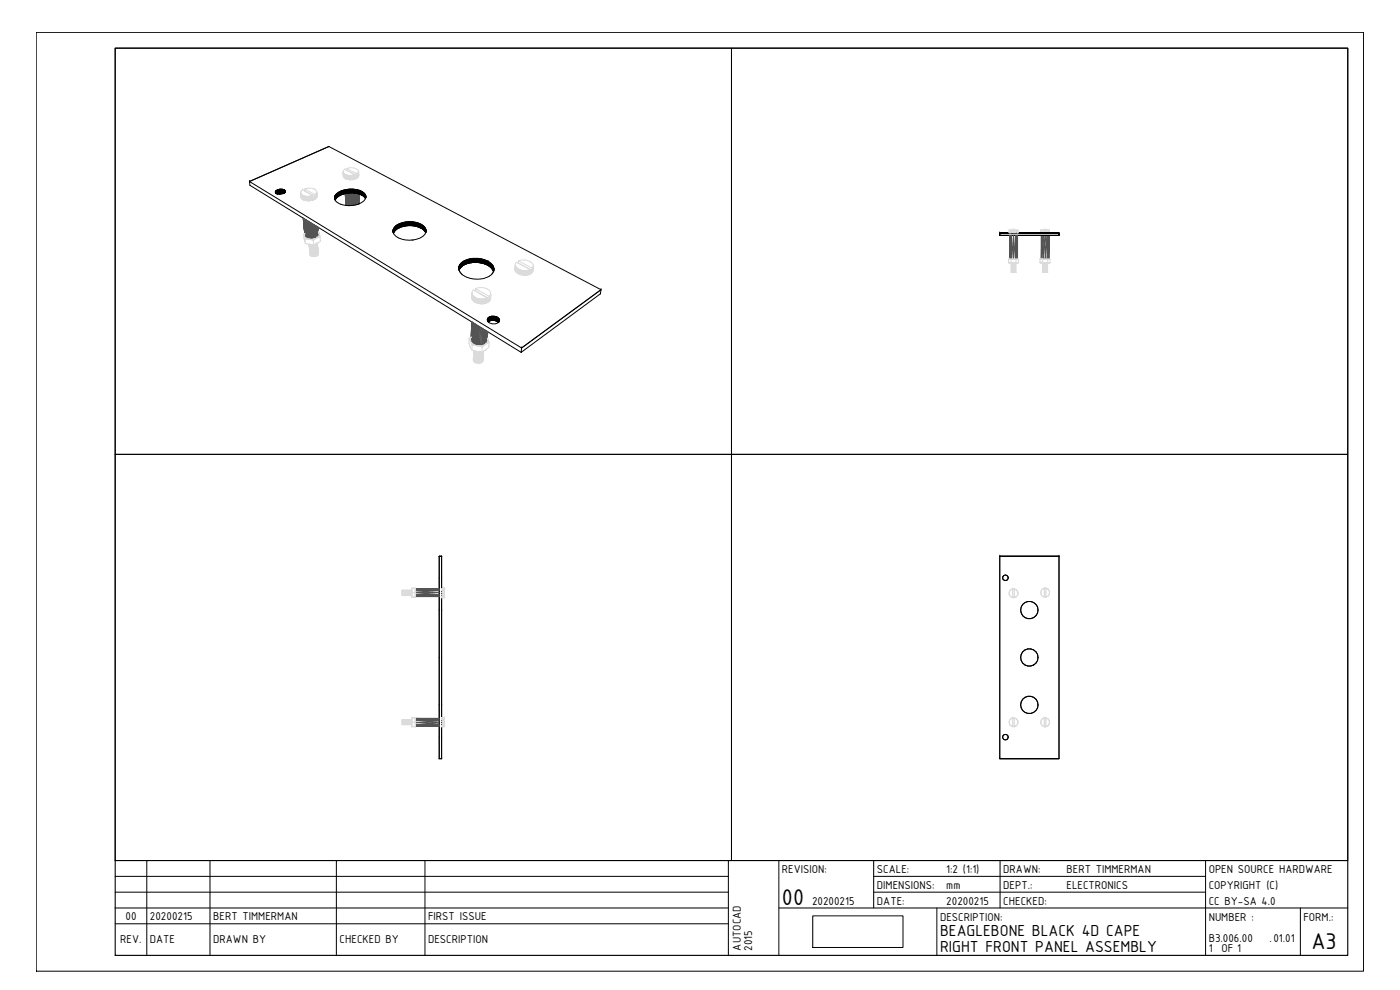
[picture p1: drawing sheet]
<svg xmlns="http://www.w3.org/2000/svg" width="420mm" height="297mm" viewBox="0 0 420 297" stroke-linecap="round" stroke-linejoin="round" font-family="sans-serif">
<!-- layer: 0 -->
<g fill="none" stroke="#dbdbdb" stroke-width=".3">
<path d="M90.2 58l.2 1.3zM90.3 58.1l.2 1.3zM90.3 58.2l.2 1.3zM90.4 58.3l.1 1.3zM90.5 58.3l.1 1.4zM90.5 58.4l.2 1.3zM90.7 58.5l.1 1.3zM90.7 58.6l.3 1.3zM90.8 57l-.6 .9M90.8 57h.1M90.8 57l3 1.7M90.9 58.6l.2 1.4z"/>
<path d="M91 58.7l.2 1.3zM91.2 58.7l.1 1.4zM91.3 58.8l.2 1.3h-.2zM91.5 56.7l2.1-.2 .9 .3 .5 .7M91.5 58.8l.2 1.4-.2-.1zM91.5 56.7l3 1.7v.6l-2.9-1.8zM91.6 57.2h.1M91.6 57.2l-.2 .1M91.6 58.9l.2 1.3h-.1zM91.8 58.9l.2 1.3h-.2zM92 58.9l.2 1.4-.2-.1zM92.2 58.9l.2 1.4h-.2z"/>
<path d="M92.4 58.9l.2 1.4h-.2zM92.5 58.9l.2 1.4h-.1zM92.7 58.9l.2 1.3-.2 .1zM92.9 58.9l.2 1.3h-.2zM93.1 58.9l.2 1.3h-.2zM93.3 58.9l.2 1.2-.2 .1zM93.5 58.8l.2 1.3h-.2zM93.6 58.8l.2 1.2-.1 .1zM93.8 58.7a3.9 3.9 0 0 1-3.3-.3l-.3-.5 .2 1.3M93.8 58.7h.1M93.8 59.3v-.6v1.3v-.7l.2 .7h-.2M93.8 59.3h.1"/>
<path d="M94 59.2v.8zM94.1 59.2l.2 .7h-.2zM94.3 59.1v.8zM94.4 59v.8zM94.4 58.4h.1M94.5 59l.1 .7zM94.5 59h.1M94.5 59l-.7 .3M94.6 58.3l.4-.8 .2 1.3M94.6 58.3l.1 1.3zM94.6 58.3l-.1 .1M94.6 58.3l-.1 .7"/>
<path d="M94.7 58.2l.1 1.3zM94.8 58.1l.1 1.4zM94.9 58.1v1.3zM94.9 58l.1 1.3zM95 57.8l.1 1.4zM95 57.5l.2 1.4zM95 57.7l.2 1.3zM95 57.8l.1 1.3zM103.3 52.2l-.1-.1 .1 1.3-.3-1.5 .1 1.1-.1-1.4 .1 1.3M103.3 52.2l.1 1.2M103.3 52.2l.1 1.2 .1 .2-.2-1.4 .2 1.4 .2 .1-.3-1.4h.2l.1 1.4h.2l-.3-1.4 .4 1.5-.2-1.4 .2 .1v1.3h.3l-.3-1.3h.2l.1 1.3 .2 .1-.3-1.4 .2 .1 .1 1.3h.2l-.3-1.3h.2l.1 1.3h.9l-.2-1.3v1.3l-.3-1.3h.5v1.3h.3l-.3-1.3h.2l.1 1.3h.2l-.3-1.3 .2-.1 .1 1.4 .2-.1-.3-1.3h.2l.1 1.3 .2-.1-.3-1.2h.3v.5M103.5 50.8l-.5 .8"/>
<path d="M103.5 50.8h.1M103.5 50.8l3 1.7M104.1 50.6a2.78 2.78 0 0 1 3.5 .8M104.1 51.1v.1M104.1 51.1h.1M104.6 52.6h.2l.1 1.3zM104.8 52.6h.3l.1 1.3zM106.5 52.5v1.2l.2-.7h-.2v.7h.3l-.1-.7 .1-.1v.8l.1-.1 .1-.8-.1 .8 .2-.1-.1-.7 .1-.1v.8l.1-.1-.1-.7M106.5 52.5h.1M106.5 53h.1M106.8 50.6h.1M107.1 52.2l-3-1.6v.5l3 1.6"/>
<path d="M107.1 52.2l.1 1.2v-1.4v1.4M107.1 52.2h.1M107.1 52.7h.1M107.6 52.7v-1.3v1.4v-1.3v1.3v-1.2v1.3l-.1-1.2 .1 1.4-.1 .1-.1-1.4-.1 1.5v-1.3l-.2 .2v.5M91.1 70.3l.5 1.4M91.1 70.3h.1M91.3 71.6l.1 .7M91.3 70.7h.1M91.3 71.6h.1M91.3 70.8h.1M91.3 70.8v.1M91.4 71h.1"/>
<path d="M91.3 70.4l.2-.2-.3 .2 .2-.1-.2 .1 .1 .2-.1-.1M91.4 70.1h.1M91.5 72.4l.1 .6 1 .3M91.5 70.1l-.4 .2 .2 1.3M91.5 71.3l.3 .1M91.5 70.1l-.4 .2M91.5 72.5h.1M91.5 71.7h.1M91.6 71.3l-.2-.3 .3 .3-.2 .3 .3-.2-.1 .3 .2-.2-.1-.1M91.7 73l-.1-1.3 1.3 .1 1.1 .3 .1 1.3M91.8 71.4l-.2 .3M92.1 71.6h.1z"/>
<path d="M92.1 71.6l-.1 .1M92.2 71.6l.4 .1zM92.4 73.3l.3 .1M92.6 71.7l.1 .1M92.7 73.3l.2 .1zM92.7 71.8h.2M92.7 71.8h.1M92.8 73.4l.3 3zM92.8 73.4l.3 3.1 .3 .3M92.9 73.4l.3 3.3M92.9 73.4h.2h-.2M92.9 73.4h.1"/>
<path d="M93 73.4l.3 3.4M93 73.4l.4 3.4M93.1 71.8h.1M93.1 71.8l.4 .1M93.1 73.4l.3 3.4M93.1 73.4h.1l.4 3.5M93.1 71.8h.4M93.1 73.4l.4 3.4M93.2 73.4l.3 3.4M93.2 73.4h.1M93.3 73.4l.4 3.5M93.4 76.8h.1"/>
<path d="M93.5 73.4l.3 3.6-.3-3.6M93.5 76.8l.1 .1M93.6 73.4l.3 3.6M93.6 76.9h.1M93.7 76.9l.7 .1M93.7 73.4l.4 3.6-.4-3.6M93.8 73.4l.4 3.6-.4-3.6M94 73.4l.3 3.6-.3-3.6M94 72.1l.9-.6 1.1-.5 .2 1.4M94 72.1h.1M94.1 73.4h-.9h.2l.3 3.5M94.1 73.4l.3 3.6"/>
<path d="M94.3 73.4l.4-.1 .3 3.5 .2-.1M94.3 73.4l.3 3.5M94.3 73.4h-.2M94.3 71.7l.6-.2zM94.3 71.7l-.4 .1M94.4 71.8l-.3-.1v.3l-.2-.2h-.4l.2 .2 .1-.2v.3l.1-.3 .1 .3M94.5 73.3l.2 3.6-.3-3.5M94.6 76.9l-.2 .1M94.7 73.3l.3 3.5-.4-3.5 .2 3.6-.3-3.6M94.8 73.2l.3 3.5M95 73.1l.3 3.5M95 71.4h.1"/>
<path d="M95 73.1l.2-.1-.4 .2 .4 3.5M95 71.4l-.1 .1M95.1 73.1l.3 3.5M95.2 73h.1zM95.2 71.3l.2-.2-.4 .3M95.2 71.3h.1M95.2 73h.1M95.2 73.1l.2 3.4M95.2 73l.2 3.4M95.2 73l.3 3.3zM95.2 73l.3 3.3M95.4 72.9l-.1 .1"/>
<path d="M95.4 76.6l-.2 .1M95.4 76.4v.1M95.5 76.3l-.3-3.3 .2 3.4M95.5 76.3l-.1 .3M95.5 76.2v.1M95.5 71l.3 .1h-.4l.3 .1M95.6 69.7l.4 1.3M95.6 69.7h.1M95.6 69.7l.1 .1M95.7 69.9l.1 .2M95.7 70.8l.2 .3-.3-.1h.4M95.7 69.9l.1 .3"/>
<path d="M95.7 70.8l.3 .1zM95.8 70.2h.1M95.8 70.2v.3v-.2M95.9 70.6h.1M95.8 70.6l-.1 .2 .3-.1M96 71h.1M96.1 72.4h.1M96.2 72.4l-.8 .5 .1-.1M154.6 79.4l-.1 1.4M155 78.7h.1M155 78.7l-.4 .7-.1 1.4v.2l.2-1.4-.2 1.4 .1 .2 .1-1.4-.1 1.4 .1 .1 .1-1.4v1.6l.1-1.4 .1 .1-.1 1.4 .1-1.4 .1 .2-.1 1.4 .1-1.4 .2 .1M155 78.7l4.1 2.2"/>
<path d="M155.6 78.3a3.6 3.6 0 0 1 4.4 1.3l-.2 2.1 .1-1.5-.2 .9M155.6 78.9l-.1 .1M155.6 78.3h.1M158.9 78.4h.1M302.7 78.8h3M302.7 78.8v-.9l.4-.1 .3 .1v.9M302.7 77.9h.1M302.7 78.8h.1M302.8 69h.2l-.1 .9zM303 69h.4l-.2 .9zM303.1 78.9l.3-.1zM303.1 77.8l-.4 .1h3l-.4-.1"/>
<path d="M303.1 77.8h.6M303.1 77.8h.1M303.1 78.9h.1M303.3 78.9h.9h-.5M303.3 77.8h.9M303.4 77.9h.1M303.4 78.8h.1M303.4 77.9h1.5l.1 .9M303.5 78.9v2.9v-2.9M303.6 78.9l-.1 2.9h1.4M303.6 78.9v2.9h.2v-2.9M303.9 78.9l-.1 2.9h.4v-2.9"/>
<path d="M303.9 69v.4h.5M303.9 69h-1.1l.1 .9M303.9 69h-.5l.3 .9M303.9 69l-.2 .9zM303.9 69h.1M303.9 69.4h.1M304.1 69.4h-.2l.4 .5 .1-.5h-.2l.1 .5-.1-.5M304.2 77.8h.1M304.2 78.9h.1M304.2 77.8h.8M304.3 78.9l-.1 2.9h.3v-2.9M304.4 69h1.1"/>
<path d="M304.4 69.4l.6-.4-.1 .9zM304.4 69h.1M304.4 69.4h.1M304.4 69v.4M304.6 77.8h.7M304.8 78.9v2.9h-.3l.1-2.9h.4h-.8h1.1h-.3M304.8 78.9l.1 2.9zM305 69h-.6v.4M305 69h.4l-.1 .9zM305 77.9h.7v.9M305.3 77.8h.1M305.3 78.9h.1"/>
<path d="M305.4 69l.1 .9zM305.7 77.9h.1M305.7 78.8h.1M312.2 78.8h3M312.2 78.8v-.9l.3-.1 .4 .1v.9M312.2 77.9h.1M312.2 78.8h.1M312.3 69h.2l-.1 .9zM312.5 69h.4l-.2 .9zM312.5 78.9l.4-.1zM312.5 77.8l-.3 .1h3l-.4-.1M312.5 77.8h.7"/>
<path d="M312.5 77.8h.1M312.5 78.9h.1M312.8 78.9h.9h-.5M312.8 77.8h.9M312.9 77.9h1.5v.9M312.9 77.9h.1M312.9 78.8h.1M313 78.9v2.9v-2.9v2.9h1.4M313.1 78.9l-.1 2.9h.3v-2.9M313.4 78.9l-.1 2.9h.4l-.1-2.9M313.4 69v.4h.5M313.4 69h-1.1l.1 .9"/>
<path d="M313.4 69h-.5l.3 .9M313.4 69l-.2 .9zM313.4 69h.1M313.4 69.4h.1M313.6 69.4h-.2l.4 .5 .1-.5-.1 .5-.2-.5h.2M313.6 77.8h.1M313.7 77.8h.8M313.8 78.9l-.1 2.9h.3v-2.9M313.9 69h1.1M313.9 69.4l.6-.4-.1 .9zM313.9 69h.1M313.9 69v.4"/>
<path d="M313.9 69.4h.1M314.1 77.8h.7M314.4 78.9v2.9l-.1-2.9v2.9h-.3l.1-2.9h.4h-.8h1.1h-.3M314.4 77.9h.8v.9M314.5 69h-.6v.4M314.5 69h.4l-.1 .9zM314.8 77.8h.1M314.8 78.9h.1M314.9 69l.1 .9zM315.2 77.9h.1M315.2 78.8h.1M141.6 87.8v1.5"/>
<path d="M141.7 88v1.8l.1-1.4 .1 1.8 .2-1.3v1.5l-.5-.9zM142.1 87l-.5 .8v1.7l.1-1.3 .1 1.8 .1-1.3a3.7 3.7 0 0 0 4.3 .7M142.1 87l4.1 2.4M142.1 87h.1M142.3 89l.1 1.6-.3-.2zM142.6 89.2v1.5l-.2-.1zM142.7 87.2h.1M142.7 86.6l4.2 2.4-.1 .6-4.1-2.4zM142.7 87.2l-.1 .1M142.8 86.6l1.9-.3 1.6 .5M142.9 89.4v1.5l-.3-.2zM143.2 89.5l.1 1.5-.4-.1z"/>
<path d="M143.5 89.6l.1 1.5-.3-.1zM143.8 89.7l.2 1.4h-.4zM144.2 89.7l.1 1.5-.3-.1zM144.6 89.7l.1 1.5h-.4zM144.9 89.7l.2 1.5h-.4zM145.2 89.7l.2 1.4-.3 .1zM145.6 89.6l.1 1.4-.3 .1zM145.9 89.5l.1 1.4-.3 .1zM146.2 90.1v-.7l-.2 1.5 .2-.8 .1 .7-.3 .1M146.2 90.1h.1M146.2 89.4h.1M146.3 86.8l.8 .7 .2 .7"/>
<path d="M146.4 89.9l.1 .7-.2 .2zM146.6 89.8l.2 .6-.3 .2zM146.8 89.6v.8zM146.8 89.6h.1M146.8 89.6l-.6 .5M146.9 89h.1M147.1 88.8l.2-.6-.1 1.4M147.1 88.8v1.3l-.2 .1zM147.1 88.8l-.2 .2M147.1 88.8l-.3 .8M147.2 88.6l-.1 1.5zM147.3 88.4l-.1 1.4z"/>
<path d="M155.3 80.5l-.3 1.3 .2 .1M155.3 80.5l-.1 1.4 .2 .2-.1-1.6 .2 .2-.1 1.4 .2 .1-.1-1.5 .2 .1-.1 1.4 .3 .1-.2-1.5 .2 .1v1.4l.2 .1-.2-1.5 .3 .1-.1 1.4h.3l-.2-1.4h.2v1.4l.2 .1-.2-1.5 .3 .1-.1 1.4 .3 .1-.2-1.5 .3 .1-.1 1.4h.3l-.2-1.4h.3l-.1 1.4h.5l-.1-1.4-.1 1.4-.2-1.4h.5l-.1 1.4h.3l-.2-1.4h.3l-.1 1.4 .3-.1-.2-1.3 .3-.1-.1 1.4h.2l-.1-1.4h.3l-.2 1.4 .3-.1-.1-1.3 .2-.1-.1 1.4 .2-.1-.1-1.3 .2-.1-.1 .6M159 81.5h.1M159.1 80.9h.1M159.1 80.9l-.1 1.4v-.8h.2l-.2 .8 .2-.1 .2-.9-.2 .9 .2-.1 .1-.8-.1 .8 .1-.1 .2-.9-.2 .9 .2-.2v-.7M159.7 81.1h.1M159.7 80.5l-4.1-2.2v.6l4.1 2.2M159.7 80.5v1.3l.1-1.4-.1 1.4M159.7 80.5h.1M314.4 81.8h.1M140.7 103.1h.1M140.7 103.1l.4 1"/>
<path d="M140.8 101.7h.3l-.2 .1 .3 .5M140.8 101.7l.9 1.9M140.8 101.7h.1M141.1 103.9l.1 .3a1.75 1.75 0 0 0 1.7 1.2M141.1 104.1l.2 .2M141.2 104.2h.1M141.2 101.6l-.4 .1 .6-.6-.6 .6-.1 1.4M141.3 102.5h.1M141.3 102.6l.3 .4v.3h.4M141.4 101.2a1.31 1.31 0 0 0 .4 1.9l-.1 .5M141.6 105l.1-1.4 1.3 .1 1.7 .5v1.4M141.6 105h.1"/>
<path d="M141.7 103.6h.1M142 103.3l.2 .1-.5 .2zM142.2 105.3l-.1 2.7 .1-2.7M142.3 105.3l-.2 3 .1-3-.1 2.8v-.1M142.3 105.3l-.2 3 .1 .2 .2-3.2-.2 3.2 .2 .1 .1-3.3-.1 3.3 .1 .2 .2-3.4-.2 3.4 .2 .1 .2-3.5M142.8 105.4h.1M142.9 105.4l.3 .1zM142.9 105.4l-.2 3.5h.2l.3-3.4M143 103.7l-.6-.2-.3 .1 .1-.2 .3 .2 .7 .1M143.2 105.5l-.3 3.4 .3 .1 .2-3.5M143.2 103.7h.1M143.2 103.7l.2 .1"/>
<path d="M143.3 105.5h-.1h.2M143.4 105.5l-.2 3.5h.3l.1-3.4M143.5 105.6l-.2-.1 .6 .1M143.7 105.6l-.2 3.4h.2l.2-3.4M143.9 105.6l-.2 3.4h.2l.2-3.4M144.6 103.7l.8-.2-.4 .4-.1-.3-.2 .6zM144.6 103.7l-.3 .1v.2l-.3-.2h-.5h.8l.4 .4M144.6 105.6h.1M144.7 104.2h.1M144.9 105.5l-.2 3.1M145 105.4l-.2 3.1M145.1 105.4l-.2 2.9 .2-2.9-.2 2.9-.3 .5 .2-3.2-.2 3.2-.2 .1 .2-3.3-.2 3.3h-.2l.2-3.3-.2 3.3-.3 .1 .3-3.4"/>
<path d="M145.4 103.5l.2-.1zM145.4 105.2l.3-.2zM145.4 105.2l-.7 .4h-.8M145.7 105h.1M145.7 105l.1-.1-.1 .1M145.8 103.3h-.1M145.8 103.3h.1M146 103.1l.3-.1v-.4l.2 .2h-.3l-.4 .5M146 103.1l-.1 .1M146.3 101.6h.1M146.3 101.6l-.1-.2 .6 1.3M146.3 101.6l.2 .5-.1-.4"/>
<path d="M146.4 102.5l.4 .2-.3-.6-.2 .5 .5 .1M146.7 104.1l-.9 .8 .2-.1M146.7 104.1l.1-1.4-2.1 1.5M146.7 104.1h.1M146.8 102.7h.1M120.7 177.8h.1M120.7 178h.1M123.5 178.4h-2.8v.2h2.9l-2.9 .1h2.9M123.5 177.2h.1M123.5 176.5h.1M123.5 179.1h.1M123.6 177.1h-2.9h2.9"/>
<path d="M123.6 177.2l-2.9-.1v.2h2.9M123.6 177.3h-2.9h2.9M123.6 177.4l-2.9-.1v1.4M123.6 177.5l-2.9-.1v.2h2.9M123.6 177.6v.8v-.4h-2.9v-.4l2.9 .1M123.6 178.1l-2.9-.1v.4h2.9M123.6 176.5h.1M123.6 176.6v.6v-.4M123.6 177.2v.6zM123.6 178.4v.7zM123.6 178.8v.2M123.6 179.1h1.1"/>
<path d="M123.6 176.5h1.1M123.6 176.5v2.6M123.6 176.5h1M123.6 179.1h1M123.6 177.8h1M124.6 177.8l.1 .6zM124.6 176.5h.1M124.6 176.5l.1 .7zM124.7 177.2l-.1 .6zM124.7 178.8v-.4v.6M124.7 176.5v2.6M124.7 176.5h.1"/>
<path d="M124.7 177.2h.1M124.7 179.1h.1M124.7 176.6v.2M124.7 177.6v.4M124.7 178.4h.1M132.5 176.5h.9v.2v-.2l-.9 .1 .5-.1M132.5 176.7h.5M132.5 177.1l.9-.2v.5zM132.5 177.7l.9-.3v.6zM132.5 178.3l.9-.3v.6zM132.5 178.9l.9-.3v.5zM132.5 179.3l.9-.2v.2h-.9h.5"/>
<path d="M132.5 179.3h.5M132.5 176.6l.6 .1M133 176.5h.1M133 179.3h.4M133 176.7h.1M133 176.7h.4M133 176.7l-.5 .1 .9-.1v.2l-.9-.1M133 179.3h.1M133.4 176.5h.1M133.4 179.1h.1M133.4 176.7v2.6M133.4 176.7h.1"/>
<path d="M133.4 179.3h.1M303.4 176.9l.5-.2v2.6a1.33 1.33 0 0 1-1-1 1.33 1.33 0 0 1 .5-1.4zM303.7 176.8a1.32 1.32 0 0 0-.9 1.3 1.32 1.32 0 0 0 1.1 1.2M303.7 179.3h.2M303.9 179.3h.5M303.9 176.7l-.2 .1 .2-.1M303.9 176.7h.1M303.9 179.3h.1M303.9 176.7h.5M303.9 176.7v2.6M304.4 176.7a1.31 1.31 0 0 1 1.1 1.3 1.31 1.31 0 0 1-1.1 1.3zM304.4 176.7l.6 .2z"/>
<path d="M304.4 179.3l.6-.2zM304.4 176.7h.1M304.4 179.3h.1M304.4 176.7v2.6M305 176.9l.4 .5 .1 .6M305.5 178l-.1 .6-.4 .5M305.5 178h.1M312.9 176.8l.5-.3v2.6a1.34 1.34 0 0 1-1-1 1.34 1.34 0 0 1 .5-1.3zM313.2 179l.2 .1M313.4 179.1h.5M313.4 176.5a1.33 1.33 0 0 0-1.1 1.3 1.33 1.33 0 0 0 1.1 1.3M313.4 176.5h.1"/>
<path d="M313.4 179.1h.1M313.4 176.5h.5M313.4 176.5v2.6M313.9 176.5a1.33 1.33 0 0 1 1.1 1.3 1.33 1.33 0 0 1-1.1 1.3zM313.9 176.5l.6 .3zM313.9 179.1l.6-.2zM313.9 176.5h.1M313.9 179.1h.1M313.9 176.5v2.6M314.5 176.8l.5 1M315 177.8l-.5 1.1M315 177.8h.1"/>
<path d="M120.7 216.7h.1M123.5 216.1l-2.8-.1v1.4M123.5 215.4h.1M123.5 218h.1M123.5 217.4h.1M123.6 216h-2.9h2.9M123.6 216.2l-2.9-.1v.3h2.9M123.6 216.5l-2.9-.1v.3h2.9M123.6 216.8l-2.9-.1v.4h2.9M123.6 217.1h-2.9v.3h2.9h-2.9h2.9M123.6 215.4h.1M123.6 215.5v.6v-.4"/>
<path d="M123.6 216.1v.6zM123.6 216.5v.9v-.5M123.6 217.4v.6zM123.6 217.7v.2M123.6 218h1.1M123.6 215.4h1.1M123.6 215.4v2.6M123.6 215.4h1M123.6 218h1M123.6 216.7h1M124.6 216.7l.1 .7zM124.6 215.4h.1"/>
<path d="M124.6 215.4l.1 .7zM124.7 216.1l-.1 .6zM124.7 217.7v-.3v.5M124.7 215.4v2.6M124.7 215.4h.1M124.7 218h.1M124.7 215.5v.2M124.7 216.5v.4M124.7 216.1h.1M124.7 217.4h.1M132.5 215.4h.9v.3l-.9-.2M132.5 215.8l.9-.1v.4z"/>
<path d="M132.5 216.4l.9-.3v.6zM132.5 217l.9-.3v.6zM132.5 217.6l.9-.3v.5zM132.5 217.9l.9-.1v.2h-.9M133 215.4h.4M133 218h.4M133 218h.1M133.4 218h.1M133.4 215.4h.1M133.4 215.4v2.6M303.4 215.7l.5-.3v2.6a1.34 1.34 0 0 1-1-1 1.34 1.34 0 0 1 .5-1.3zM303.7 215.5a1.32 1.32 0 0 0-.9 1.4 1.32 1.32 0 0 0 1.1 1.1"/>
<path d="M303.7 217.9l.2 .1M303.9 218h.3M303.9 215.4l-.2 .1 .2-.1M303.9 215.4h.1M303.9 218h.1M303.9 215.4h.5M303.9 215.4v2.6M304.2 218l.8-.2-.6 .2M304.2 218h.2M304.4 215.4a1.33 1.33 0 0 1 1.1 1.3 1.33 1.33 0 0 1-1.1 1.3zM304.4 215.4l.6 .3zM304.4 215.4h.1"/>
<path d="M304.4 218h.1M304.4 215.4v2.6M305 215.7l.4 .4 .1 .6M305.5 216.7l-.1 .6-.4 .5M305.5 216.7h.1M312.9 215.7l.5-.3v2.6a1.34 1.34 0 0 1-1-1 1.34 1.34 0 0 1 .5-1.3zM313.2 215.5a1.31 1.31 0 0 0-.9 1.3 1.31 1.31 0 0 0 1.1 1.2M313.2 217.9l.2 .1M313.4 218h.4M313.4 215.4l-.2 .1 .2-.1M313.4 215.4h.1M313.4 218h.1"/>
<path d="M313.4 215.4h.5M313.4 215.4v2.6M313.8 218h.1M313.9 215.4a1.33 1.33 0 0 1 1.1 1.3 1.33 1.33 0 0 1-1.1 1.3zM313.9 215.4h.1M313.9 218h.1M313.9 215.4v2.6M314.4 215.6l-.5-.2 .6 .3M314.4 217.8l-.5 .2M314.4 217.8l-.6 .2M314.4 215.6l.1 .1M314.5 215.7l.5 1"/>
<path d="M315 216.7l-.5 1.1M315 216.7h.1"/>
</g>
<g fill="none" stroke="#545454" stroke-width=".3">
<path d="M103.6 58.1l.2 3.5-.2-3.5M103.6 58.1l.3 3.6M103.7 58.1l.2 3.6M103.7 58.1l.3 3.6M103.8 58.1l.2 3.6-.1-3.6M104 58l.2 3.7M104.2 58l.1 3.7M104.2 58l.2 3.7M104.5 57.9l.1 3.8-.3-3.7 .2 3.7M104.6 57.9l.2 3.8-.1-3.8M104.8 57.9l.2 3.8-.1-3.8M105 57.9l.2 3.8"/>
<path d="M105.1 57.9l.2 3.8M105.2 57.9l.2 3.8M105.6 57.9l.1 3.7M105.7 57.9l.2 3.7M105.8 57.9l.1 3.7M105.9 57.9l.2 3.7M106.5 58l.1 3.5M106.5 58l.3 3.4M106.7 58l.1 3.4M106.8 58l.1 3.4M106.9 58l.1 3.4M107 58l.2 3.4-.2-3.3"/>
<path d="M107.1 58.1l.2 3.2M107.2 58.1l.1 3.2M107.3 58.1l.2 3.2-.2-3.2M107.4 58.1l.2 3.1-.1-3.1M91 65.5l.5 5.2zM91 65.5l.5 5.3zM91 65.5l.6 5.4zM91 65.5l.6 5.5-.5-5.5M91.2 65.5l.5 5.6zM91.2 65.6l.6 5.6-.5-5.6M91.3 65.7l.5 5.6zM91.4 65.7l.6 5.6-.6-5.6"/>
<path d="M91.5 65.8l.6 5.6-.5-5.6M91.6 65.8l.6 5.7-.5-5.6M91.8 65.9l.5 5.6-.5-5.6M91.9 66l.5 5.6-.5-5.6M92 66.1l.6 5.5-.5-5.5M92.2 66.2l.4 5.4h.1l-.5-5.4M92.3 66.3l.6 5.3-.5-5.3M92.5 66.4l.4 5.2 .1 .1-.4-5.3M92.7 66.5l.3 5.2h.2l-.4-5.1M92.7 66.5l.5 5.2h.2l-.4-5M92.9 66.6l.6 5.1-.3-4.9M93.1 66.7l.4 5h.2l-.5-4.8"/>
<path d="M93.3 66.9l.4 4.8 .1-.1-.3-4.7M93.5 67l.3 4.6h.2l-.3-4.5 .3 4.5h.2l-.4-4.4M93.8 67.2l.4 4.4-.2-4.3M94 67.3l.3 4.3 .2-.1-.3-4.1 .4 4.1-.3-4M94.3 67.5l.3 4 .2-.1-.3-3.8 .4 3.7-.3-3.6M94.6 67.7l.3 3.6-.1-3.6 .3 3.5-.2-3.4M94.9 67.8l.2 3.4-.2-3.3M95 67.9l.2 3.2-.1-3.1M95.1 68l.2 3zM95.2 68l.2 3-.1-2.9M95.3 68.1l.2 2.7-.1-2.7 .2 2.6-.2-2.5 .2 2.4-.2-2.4 .3 2.2M104.2 61.7l-.2-3.7 .3 3.7"/>
<path d="M105.5 61.7l-.1-3.8 .2 3.8M106.3 61.5l-.2-3.6 .1 3.7M106.4 61.5l-.1-3.6 .2 3.6M107.7 61.1l-.1-2.9 .1 3M107.8 61.1l-.2-2.9 .2 2.9M107.8 61.1l-.1-2.9 .1 2.9M303 70.6v7.2l.1-7.2v7.2l.5-7.2v7.2l.6-7.2v7.2l.6-7.2v7.2l.4-7.2v7.2l.2-7.2v7.2M312.5 70.6v7.2l.1-7.2v7.2l.5-7.2v7.2l.6-7.2v7.2l.6-7.2v7.2l.4-7.2v7.2l.2-7.2v7.2M141.6 96.6l-.2 5.6 .2-5.6-.2 5.2M141.8 96.7l-.3 5.8zM141.8 96.7l-.2 6 .3-5.9M142 96.8l-.4 5.9 .2 .2 .3-6"/>
<path d="M142.2 97l-.4 5.9 .3 .2 .2-6.1M142.4 97.1l-.3 6 .2 .1 .3-6M142.7 97.3l-.4 5.9 .3 .1 .3-6M143 97.5l-.4 5.8 .3 .2 .3-5.9M143.3 97.6l-.4 5.9 .3 .1 .3-5.8M143.7 97.8l-.5 5.8h.3l.3-5.7M144 98.1l-.5 5.5h.4l.4-5.3M144.1 98.1l-.2 5.5h.3l.4-5.2M144.5 98.4l-.3 5.2h.4l.2-5M144.9 98.7l-.3 4.9 .3-.1 .2-4.8M145.2 98.8l-.3 4.7 .2-.1 .3-4.5M145.5 99l-.4 4.4 .3-.1 .3-4.2"/>
<path d="M145.7 99.1l-.3 4.2 .3-.2 .2-3.9M146 99.2l-.3 3.9 .2-.2 .1-3.6M146.1 99.4l-.2 3.5 .3-3.5-.2 3.4 .1-.3 .2-3M146.3 99.5l-.2 3zM146.4 99.5l-.2 2.8zM131.8 176.6h-7.1l7.1 .2h-7.1l7.1 .4h-7.1l7.1 .6h-7.1l7.1 .6h-7.1l7.1 .4h-7.1l7.1 .2h-7.1M131.8 215.5h-7.1l7.1 .2h-7.1l7.1 .4h-7.1l7.1 .6h-7.1l7.1 .6h-7.1l7.1 .4h-7.1l7.1 .2h-7.1"/>
</g>
<g fill="none" stroke="#000" stroke-width=".3">
<path d="M74.9 54.5h.1M75 55.6h.1M82.7 57.8v-.4l.1 .5M82.7 57.8h.1M82.7 57.8v-.3v.3M82.7 57.8v-.2v.2M82.7 57.8l.1 .1M82.7 57.9v-.5v.5M82.8 57.9l.1 .1M82.9 58l-.2-.6 .2-.2 1.5-.5 .4 .1 .1 1.2 .1-1.1 .2 1.1M82.9 58l.9 .3 1.4-.3M82.9 58l-.1-.8 .2 .9v-1l.1 1v-1l.1 1.1"/>
<path d="M83.2 58.2h.1M83.2 58.2v-1.2l.1 1.2M83.3 57v1.2zM83.4 56.9v1.2zM83.5 56.9v1.2zM83.6 56.9v1.2zM83.7 56.8v1.2zM83.8 56.8l.2 1.2zM83.9 58.3h.1M84 56.8v1.2zM84 58.3h.1M84.1 56.8l.1 1.1z"/>
<path d="M84.2 56.8l.2 1.1zM84.4 56.7l.1 1.2zM84.5 56.8l.1 1.1zM84.6 56.8l.1 1.1zM84.7 56.8l.2 1.1zM84.9 57.9l-.1-1.1 .3 1.2-.1-1.1 .3 1.1-.1-1 .1 .9M84.9 57.9l.3 .1M85.3 57h.1M85.3 57l-.1-.1v1.1M85.3 57l.1 .8M85.4 57.8l-.2 .2M85.5 57.7l-.1-.7 .1 .8"/>
<path d="M85.5 57.7l-.1 .1M85.6 57.7l-.1-.6v.7l-.2-.8 .1 .9M85.6 57.6h.1M85.6 57.6l-.1-.5v.6M85.6 57.5l-.1-.3 .1 .4M85.6 57.4v.1M85.6 57.5l-.1 .2M98.7 44l81.7 42.9-.2 1.3M98.7 44l-23.8 10.5M98.7 44h.1M100.5 59.9v-1v1M100.7 58.6l-.1 1.4z"/>
<path d="M102.1 58.6l-.9 .6-.6 .8M102.2 57.4l.1 1.1-.2 .1zM102.4 57.3l.1 1.1-.2 .1zM102.6 57.2l.1 1.1-.2 .1zM102.8 57.2l.1 1.1h-.2zM103 57.1l.1 1.1-.2 .1zM103.2 57l.1 1.2h-.2zM103.4 57l.1 1.1-.2 .1zM103.6 56.9l.1 1.2h-.2zM103.8 56.9l.1 1.1-.2 .1zM104.1 56.9v1.1h-.2zM104.3 56.8v1.2h-.2z"/>
<path d="M104.5 56.8l.1 1.1-.3 .1zM104.7 56.8l.1 1.1h-.2zM105 56.7v1.2h-.2zM105.2 56.7l.1 1.2h-.3zM105.4 56.7l.1 1.2h-.2zM105.6 56.7l.1 1.2h-.2zM105.9 56.7v1.2h-.2zM106.1 56.8l.1 1.1h-.3zM106.3 56.8l.1 1.1h-.2zM106.8 56.9v1.1h-.2zM107 56.9v1.1h-.2zM107.2 56.9v1.2l-.2-.1z"/>
<path d="M107.3 57l.1 1.1h-.2zM107.6 57v1.2l-.2-.1zM107.8 57.1v1.1h-.2zM107.9 57.2l.1 1.1-.2-.1zM108.1 57.2v1.1h-.1zM108.3 57.3v1.1l-.2-.1zM108.4 57.4l.1 1.1-.2-.1zM108.6 57.5h.1M108.6 57.5l-2.1-.7 .1 1.2-.2-.1 .1-1.1-1.5-.1a5.7 5.7 0 0 0-4.3 1.9v1.1v-1.2l.1 1.1v-1.3l.1 1.2v-1.3l.1 1.2v-1.3l.1 1.2 .1-1.3v1.2l.1-1.3 .1 1.2v-1.3l.1 1.2 .1-1.3v1.2l.1-1.3 .1 1.2 .1-1.3 .1 1.2 .1-1.2v1.1M108.6 57.5l.1 1.1-.2-.1zM108.6 57.5l.5 .3a1.81 1.81 0 0 1 .6 1.8 1.81 1.81 0 0 1-1.5 1.3l-1.8 .6-2.1 .2a3.6 3.6 0 0 1-3.9-2.3v.2v-.4l.1 .5-.1-.6 .1 .7M108.7 58.6h.1"/>
<path d="M108.7 57.5l.1 1.2zM108.9 57.6l.1 1.2-.2-.1zM109 57.7l.1 1.2zM109.1 57.8l.1 1.2zM109.2 59v-1.1l.1 1.2v-1.1l.3 1.4v-1.1v1.2l.1-1v1v-.9l.1 .8v-.7v.5M109.2 59l.5 .6M118 69.6v-.5v.6M118 69.7v-.9l.1 1.1M118.1 69.9v-1.2v1.2M118.1 68.6v1.3zM118.2 68.5v1.3zM118.3 68.3l-.1 1.4z"/>
<path d="M118.4 68.2l-.1 1.3zM118.5 68.1a7.2 7.2 0 0 1 5.9-1.5l-.3 1.2h.3v-1.2a3.4 3.4 0 0 1 3.5 2.6 4 4 0 0 1-4.1 2.8 5.6 5.6 0 0 1-5.8-2.2v-1zM118.5 68.1l-.1 1.3zM118.6 68l-.1 1.3zM118.7 67.8l-.1 1.3zM118.9 67.7l-.1 1.3zM119 67.6l-.1 1.3zM119.2 67.5v1.2l-.2 .1zM119.3 67.4l-.1 1.3zM119.5 67.3v1.2l-.2 .1zM119.7 67.2v1.2l-.2 .1zM119.8 67.2l.1 1.1-.2 .1z"/>
<path d="M120 67.1l.1 1.2h-.2zM120.3 67v1.2l-.2 .1zM120.5 66.9v1.2l-.2 .1zM120.7 66.9v1.1l-.2 .1zM120.9 66.8v1.2h-.2zM121.1 66.7v1.2l-.2 .1zM121.3 66.7l.1 1.2h-.3zM121.6 66.6v1.2l-.2 .1zM121.8 66.6v1.2h-.2zM122 66.6v1.1l-.2 .1zM122.2 66.6l.1 1.1h-.3zM122.5 66.5v1.2h-.2z"/>
<path d="M122.8 66.5v1.2h-.3zM123 66.5v1.2h-.2zM123.2 66.5v1.2h-.2zM123.4 66.5l.1 1.2h-.3zM123.7 66.6v1.1h-.2zM123.9 66.6v1.1h-.2zM124.1 66.6v1.2l-.2-.1zM124.6 66.7v1.2l-.2-.1zM124.8 66.7v1.2h-.2zM125 66.8l.1 1.2-.3-.1zM125.3 66.9v1.1h-.2zM125.5 66.9v1.2l-.2-.1z"/>
<path d="M125.7 67v1.2l-.2-.1zM125.9 67.1v1.2l-.2-.1zM126.1 67.2v1.1h-.2zM126.3 67.2v1.2l-.2-.1zM126.4 67.3h.1M126.4 68.5h.1M126.4 67.3v1.2l-.1-.1zM126.4 68.5l.2-1.1v1.2l.1-1.1v1.2l.2-1.1v1.2l.1-1.1v1.2M126.4 68.5l.6 .4M127 68.9l.2-1.1v1.2l.1-1v1.1l.1-1v1.2l.1-1.1v1.2l.1-1.1 .1 1.5M127 68.9l.7 1M127.8 69.7v-.9v1"/>
<path d="M127.8 69.6v-.6v.7M127.9 69.1v.4M137.9 79.7l-.1 1.3zM138 79.6l-.2 1.3zM138 79.4l-.1 1.4zM138.1 79.3l-.1 1.3zM138.2 79.1l-.1 1.4zM138.3 79l-.1 1.4zM138.5 78.9v1.2l-.2 .1zM138.6 78.8l-.1 1.3zM138.8 78.6l-.2 1.4zM138.9 78.5l-.2 1.4z"/>
<path d="M139.1 78.4v1.2l-.2 .1zM139.3 78.3l-.2 1.3zM139.5 78.2l-.1 1.2-.2 .1zM139.6 78.1v1.2l-.2 .1zM139.9 78l-.1 1.3h-.2zM140.1 77.9l-.1 1.3-.2 .1zM140.3 77.9l-.1 1.2-.2 .1zM140.5 77.8l-.1 1.2-.2 .1zM140.7 77.7v1.3h-.3zM141 77.7l-.1 1.2-.2 .1zM141.2 77.7v1.2h-.3zM141.5 77.6l-.1 1.2-.2 .1z"/>
<path d="M141.7 77.6l-.1 1.2h-.2zM141.9 77.5v1.3h-.3zM142.2 77.5l-.1 1.3h-.2zM142.4 77.5v1.3h-.3zM142.7 77.5l-.1 1.2-.2 .1zM142.9 77.5v1.3l-.3-.1zM143.2 77.5v1.3h-.3zM143.5 77.5l-.1 1.3h-.2zM143.7 77.6v1.2h-.3zM144 77.6l-.1 1.2h-.2zM144.2 77.7v1.2l-.3-.1zM144.5 77.7l-.1 1.2h-.2z"/>
<path d="M144.7 77.7l-.1 1.3-.2-.1zM144.9 77.8v1.2h-.3zM145.2 77.9l-.1 1.2-.2-.1zM145.4 77.9v1.3l-.3-.1zM145.6 79.3l.3-1.2-.1 1.2M145.6 79.3h.2M145.6 78v1.3l-.2-.1zM145.8 79.3l.2-1.1v1.2l.2-1.1v1.2l.3-1.1-.1 1.2M145.8 79.3a4 4 0 0 1 2.3 2.2M146.4 79.6l.2-1.1v1.2l.2-1.1v1.3l.2-1.1-.1 1.2 .2-1.1v1.2l.2-1.1 .1 .1v1.3l.2-1.1 .1 .1-.1 1.2 .2-1 .1 .1-.1 1.2 .2-1.1 .1 .2v1.5M146.4 79.6h.1M146.5 78.4h.1"/>
<path d="M300 69.9h17.8h-17.8v.7h17.8h-17.8M300 69.9h.1M300 70.6h.1M317.8 69.9h-17.8v.7M317.8 70.6h.1M317.8 70.6v-.7v.7M137.7 80.7a2.84 2.84 0 0 1 1.9-2.6l2.3-.6h1.6l1.7 .4 2.1 1.1-.1 1.2 .2-1.1 .2 .2-.1 1.2 .2-1.1v1.4l.2-1.1v1.3l.2-1-.1 1.3 .2-1v.9M137.7 80.7v-.6v.6M137.7 80.5v-.2v.2M137.7 80.7v.2M137.7 80.9l.1-1.1v1.2M137.7 80.7v-.7v.9"/>
<path d="M137.7 80.9l.1 .1M137.8 81a6 6 0 0 0 6.5 2.7 4.8 4.8 0 0 0 3.8-2.2M146.3 96.1a1.32 1.32 0 0 1 1.7-1.2l-.3 1.3 .1-1.3-.2 1.3 .1-1.3-.3 1.3 .1-1.3-.2 1.3 .1-1.3-.2 1.3v-1.2l-.2 1.3 .1-1.3-.2 1.3 .1-1.2-.2 1.3v-1.3l-.1 1.3 .1-1.2-.2 1.3v-1.2l-.1 1.2M146.3 96.2l.1-.7v.8M146.3 96.1v-.4v.4M146.3 96v-.2v.2M146.3 96.1v.1M146.3 96.2l.1 .2M146.4 96.4l.1-1-.1 1M146.4 96.4l.1 .2M146.4 96.4l.1-1.1v1.2M146.5 96.6a2.42 2.42 0 0 0 3.2 0"/>
<path d="M146.5 96.6a2.48 2.48 0 0 1 3 .1M148 94.9h.2l-.3 1.3zM148.2 81.4v-1l-.1 1.1M148.2 81.3l-.1 .2M148.2 81.2v-.6v.7M148.2 81.2v.1M149.2 96.4l.2-1.1v1.3l.2-1.2v1.3l.1-1.1v1M149.2 96.4h.1M149.3 95.2l-.3-.1-.2 1.2 .1-1.3-.4 1.2-.1-1.3-.2 1.3v-1.3l-.1 1.3 .2-1.3h.1v1.3l.2-1.3 .1 .1v1.2l.3-1.1 .1 1.3 .2-1.2 .1 .1-.1 1.2 .2-1.2 .1 .1-.1 1.3M149.3 95.2l-.1 1.2M149.3 95.2h.1M149.8 96.5v-.7l-.1 .8"/>
<path d="M149.8 96.3v-.4v.6v-.8l-.1 1v-1.2l-.2 1.2M180.2 88.2h.1M180.4 86.9l-23.9 17.5-.1 1.3 23.8-17.5M180.4 86.9h.1M180.4 86.9l-23.9 17.5M156.4 105.7h.1M156.5 104.4l-81.6-49.9 .1 1.1 81.4 50.1M156.5 104.4h.1M131.8 173.4h.1M132.5 166.9v60.7h-.7v-60.7h.7h-.7v60.7h.7l.1-60.7M132.5 173.4h.1M300 166.9h17.8v60.7h-17.8z"/>
<path d="M300 166.9v60.7h17.8v-60.7M300 166.9h.1M300 166.9h17.8M302.5 173.4h.1M317.8 166.9h.1M131.8 183h.1M131.8 197.2h.1M132.5 183h.1M132.5 197.2h.1M311.5 183h.1M311.5 197.2h.1M311.5 197.2a2.61 2.61 0 0 0-3.1-2.5 2.61 2.61 0 0 0-1.9 3.5 2.61 2.61 0 0 0 3.7 1.3"/>
<path d="M311.5 197.2l-.1 1-.5 .7-.7 .6M131.8 211.5h.1M132.5 211.5h.1M311.5 211.5h.1M131.8 227.6h.1M131.8 221.2h.1M132.5 227.6h.1M132.5 221.2h.1M300 227.6h.1M300 227.6h17.8M302.5 221.2h.1M243.9 274.8h27.1v9.5h-27.1z"/>
<circle cx="301.7" cy="173.4" r=".84"/>
<circle cx="301.7" cy="173.3" r=".82"/>
<circle cx="308.9" cy="183" r="2.61"/>
<circle cx="308.9" cy="197.3" r="2.61"/>
<circle cx="308.9" cy="211.5" r="2.61"/>
<circle cx="301.7" cy="221.2" r=".84"/>
</g>
<!-- layer: TITLEBLOCK -->
<g fill="none" stroke="#000" stroke-width=".3">
<path d="M10.9 9.7h398.3v281.7h-398.3zM34.6 258.2h369.9M44.1 258.2v28.5M63 258.2v28.5M101 258.2v28.5M127.5 258.2v28.5M218.6 258.2v28.5M233.8 258.2v28.5M262.2 258.2v14.2M300.1 258.2v14.2M361.8 258.2v28.5M34.6 272.4h184"/>
<path d="M34.6 267.7h184M34.6 277.2h184M34.6 262.9h184M233.8 272.4h170.7M262.2 267.7h99.6M262.2 262.9h99.6M281.2 272.4v14.3M390.3 272.4v14.3"/>
</g>
<path d="M34.6 14.4h369.9v272.3h-369.9z" fill="none" stroke="#000" stroke-width=".34"/>
<!-- layer: GENERAL -->
<path d="M34.6 14.4h184.9v121.9h-184.9zM219.5 14.4h185v121.9h-185zM34.6 136.3h184.9v121.9h-184.9zM219.5 136.3h185v121.9h-185z" fill="none" stroke="#000" stroke-width=".3"/>
<g font-size="7.4">
<text x="234.7" y="271.5">00</text>
<text x="393.6" y="284.7">A3</text>
</g>
<g font-size="5.2">
<text x="282.1" y="281">BEAGLEBONE BLACK 4D CAPE</text>
<text x="282.1" y="285.7">RIGHT FRONT PANEL ASSEMBLY</text>
</g>
<g font-size="3.7">
<text x="234.7" y="262">REVISION:</text>
<text x="263.2" y="262">SCALE:</text>
<text x="284" y="262">1:2 (1:1)</text>
<text x="301.1" y="262">DRAWN:</text>
<text x="320.1" y="262">BERT TIMMERMAN</text>
<text x="362.7" y="262">OPEN SOURCE HARDWARE</text>
<text x="263.2" y="266.8">DIMENSIONS:</text>
<text x="284" y="266.8">mm</text>
<text x="301.1" y="266.8">DEPT.:</text>
<text x="320.1" y="266.8">ELECTRONICS</text>
<text x="362.7" y="266.8">COPYRIGHT (C)</text>
<text x="37.7" y="276">00</text>
<text x="45" y="276">20200215</text>
<text x="64" y="276">BERT TIMMERMAN</text>
<text x="128.5" y="276">FIRST ISSUE</text>
<text x="243.7" y="271.5">20200215</text>
<text x="263.2" y="271.5">DATE:</text>
<text x="284" y="271.5">20200215</text>
<text x="301.1" y="271.5">CHECKED:</text>
<text x="362.7" y="271.5">CC BY-SA 4.0</text>
<text x="282.1" y="276.2">DESCRIPTION:</text>
<text x="362.7" y="276.2">NUMBER :</text>
<text x="391.2" y="276.2">FORM.:</text>
<text x="36.1" y="282.8">REV.</text>
<text x="45" y="282.8">DATE</text>
<text x="64" y="282.8">DRAWN BY</text>
<text x="101.9" y="282.8">CHECKED BY</text>
<text x="128.5" y="282.8">DESCRIPTION</text>
<text x="222.4" y="285.2" transform="rotate(-90 222.4 285.2)">AUTOCAD</text>
<text x="225.7" y="285.2" transform="rotate(-90 225.7 285.2)">2015</text>
<text x="362.7" y="282.6">B3.006.00</text>
<text x="362.7" y="285.7">1</text>
<text x="366.6" y="285.7">OF 1</text>
<text x="381" y="282.6">.01.01</text>
</g>
</svg>
